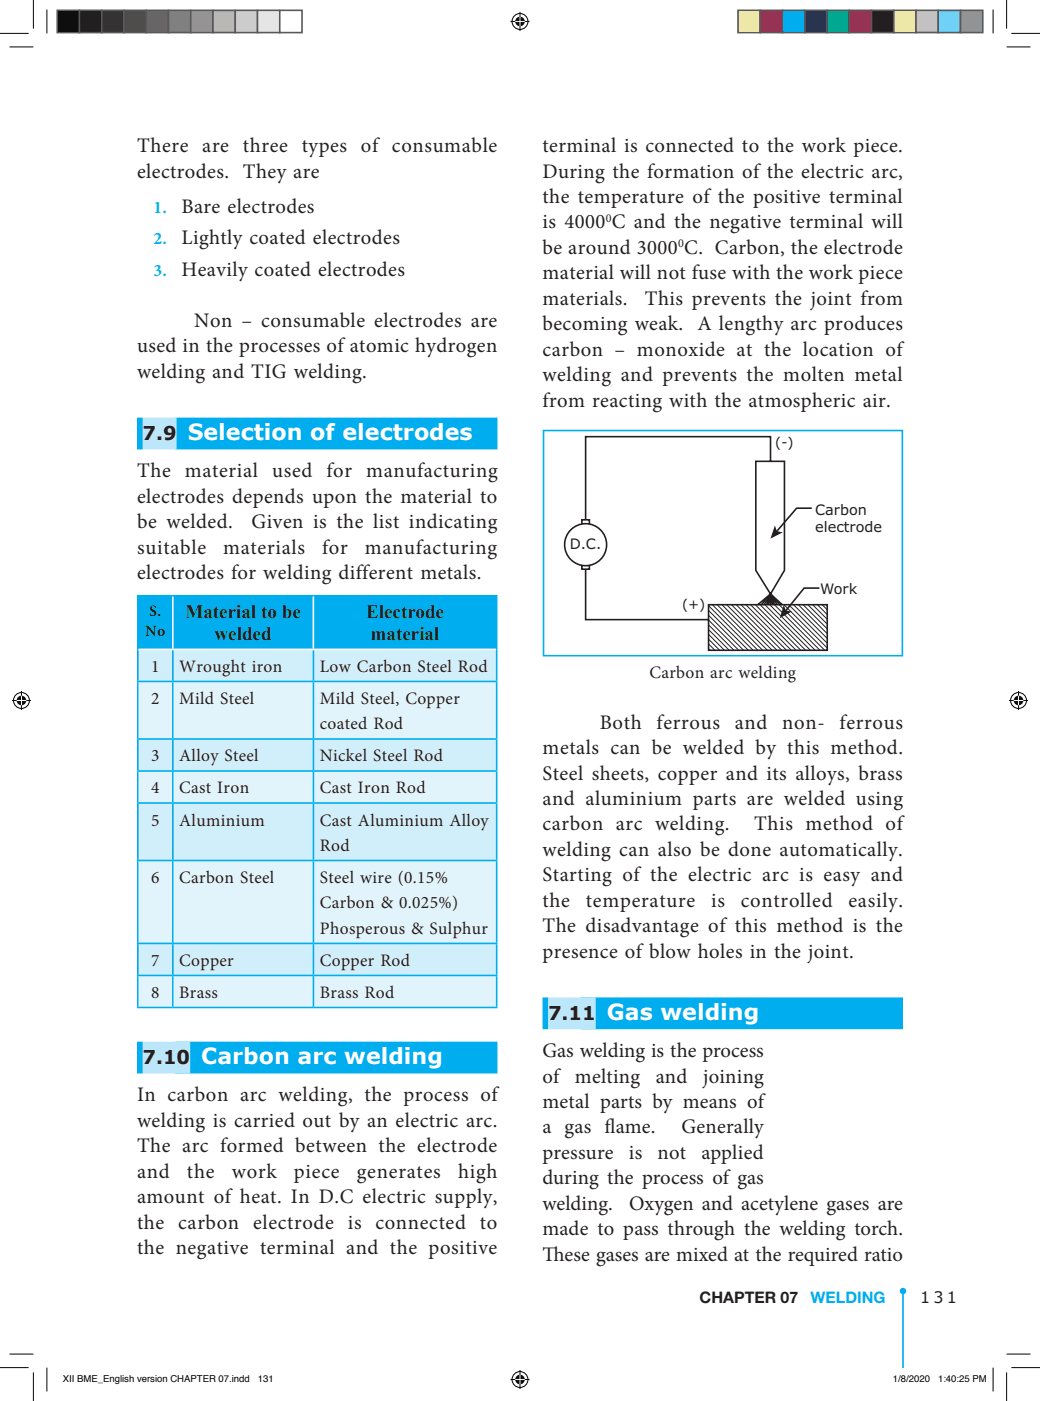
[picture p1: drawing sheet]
<svg xmlns="http://www.w3.org/2000/svg" width="231mm" height="311mm" viewBox="0 0 231 311" stroke-linecap="round" stroke-linejoin="round" font-family="sans-serif">
<path d="M200.4 286.4v17.1" fill="none" stroke="#00aeef" stroke-width=".35"/>
<circle cx="200.4" cy="286.4" r=".71" fill="#00aeef"/>
<path d="M120.4 224.8h1.3M128.9 224.8h71.5" fill="none" stroke="#00aeef" stroke-width="7.1" stroke-linecap="butt"/>
<path d="M121.6 224.8h10.6" fill="none" stroke="#bce6fa" stroke-width="7.1" stroke-linecap="butt"/>
<g fill="none" stroke="#231f20" stroke-width=".22">
<path d="M157.2 139.6l4.7 4.7M157.2 138.6l5.8 5.7M157.2 137.5l6.8 6.8M157.2 136.4l7.9 7.9M157.2 135.4l8.9 8.9M157.2 134.3l10 10M158 134.1l10.3 10.2M159.1 134.1l10.2 10.2M160.2 134.1l10.2 10.2M161.2 134.1l10.2 10.2M162.3 134.1l10.2 10.2M163.3 134.1l10.3 10.2"/>
<path d="M164.4 134.1l10.2 10.2M165.5 134.1l10.2 10.2M166.5 134.1l10.2 10.2M167.6 134.1l10.2 10.2M168.6 134.1l10.3 10.2M169.7 134.1l10.2 10.2M170.8 134.1l10.2 10.2M171.8 134.1l10.2 10.2M172.9 134.1l10.2 10.2M173.9 134.1l9.7 9.7M175 134.1l8.6 8.7M176.1 134.1l7.5 7.6"/>
<path d="M177.1 134.1l6.5 6.5M178.2 134.1l5.4 5.5M179.2 134.1l4.4 4.4M180.3 134.1l3.3 3.4M181.4 134.1l2.2 2.3M182.4 134.1l1.2 1.2M183.5 134.1l.1 .2M157.2 143.9l.5 .4M157.2 142.8l1.5 1.5M157.2 141.7l2.6 2.6M157.2 140.7l3.6 3.6"/>
</g>
<g fill="none" stroke="#231f20" stroke-width=".36">
<path d="M129.1 116.1v-.8h1.7v.9M167.7 102.3h6.4v24.2l-3.1 5.3-3.3-5.3zM171 102.3v-5.4h-41v18.4M129.1 125.4v.9h1.7v-.8M130 126.3v11.2h27.4M157.3 134.2h26.3v10.1h-26.3zM168.2 134.2l2.8-2.4 2.6 2.4M169 134.2l2-2.4v2.4M169.6 134.2l1.4-2.3-.9 2.3M171 131.9l.5 2.2M171 134.2v-2.4l2.1 2.4M171.1 131.9l-.5 2.2"/>
<path d="M171.9 134.2l-.9-2.3 1.5 2.3M181.9 130.5h-3.4l-4.2 5.1"/>
<circle cx="130" cy="120.8" r="4.7"/>
</g>
<path d="M173.9 134.2l.5 1.3 1.3 .2-2.6 1.4z" fill="#231f20"/>
<path d="M180.2 112.7h-3.4l-4.5 5.3" fill="none" stroke="#231f20" stroke-width=".36"/>
<path d="M172 116.6l.4 1.3 1.3 .2-2.7 1.4z" fill="#231f20"/>
<path d="M120.6 95.5h79.7v50h-79.7z" fill="none" stroke="#00aeef" stroke-width=".35"/>
<path d="M30.4 96.2h1.3M38.9 96.2h71.5M30.4 234.6h1.3M38.9 234.6h71.5" fill="none" stroke="#00aeef" stroke-width="7.1" stroke-linecap="butt"/>
<path d="M31.6 96.2h7.6M31.6 234.6h10.6" fill="none" stroke="#bce6fa" stroke-width="7.1" stroke-linecap="butt"/>
<path d="M30.6 132.2h7.7v11.9h-7.7zM38.3 132.2h31.3v11.9h-31.3zM69.6 132.2h40.6v11.9h-40.6z" fill="#00aeef"/>
<path d="M30.6 144.1h7.7v7.1h-7.7zM38.3 144.1h31.3v7.1h-31.3zM69.6 144.1h40.6v7.1h-40.6zM30.6 163.9h7.7v7.1h-7.7zM38.3 163.9h31.3v7.1h-31.3zM69.6 163.9h40.6v7.1h-40.6zM30.6 178.2h7.7v12.7h-7.7zM38.3 178.2h31.3v12.7h-31.3zM69.6 178.2h40.6v12.7h-40.6zM30.6 209.3h7.7v7.1h-7.7zM38.3 209.3h31.3v7.1h-31.3zM69.6 209.3h40.6v7.1h-40.6z" fill="#d1eefb"/>
<path d="M30.6 151.2h7.7v12.7h-7.7zM38.3 151.2h31.3v12.7h-31.3zM69.6 151.2h40.6v12.7h-40.6zM30.6 171h7.7v7.2h-7.7zM38.3 171h31.3v7.2h-31.3zM69.6 171h40.6v7.2h-40.6zM30.6 190.9h7.7v18.4h-7.7zM38.3 190.9h31.3v18.4h-31.3zM69.6 190.9h40.6v18.4h-40.6zM30.6 216.4h7.7v7.1h-7.7zM38.3 216.4h31.3v7.1h-31.3zM69.6 216.4h40.6v7.1h-40.6z" fill="#e1f4fc"/>
<g fill="none" stroke="#00aeef" stroke-width=".35">
<path d="M30.4 132.2h80M30.6 132.3v18.7M110.2 132.3v18.7M30.4 151.2h80M30.6 151.4v12.4M38.3 144.2v6.8M38.3 151.4v12.4M69.6 144.2v6.8M69.6 151.4v12.4M110.2 151.4v12.4M30.4 163.9h80M30.4 171h80"/>
<path d="M30.4 178.2h80M30.6 164.1v6.8M30.6 171.2v6.8M30.6 178.3v12.4M38.3 164.1v6.8M38.3 171.2v6.8M38.3 178.3v12.4M69.6 164.1v6.8M69.6 171.2v6.8M69.6 178.3v12.4M110.2 164.1v6.8M110.2 171.2v6.8"/>
<path d="M110.2 178.3v12.4M30.4 190.9h80M30.6 191.1v18M38.3 191.1v18M69.6 191.1v18M110.2 191.1v18M30.4 209.3h80M30.4 216.4h80M30.6 209.5v6.7M30.6 216.6v6.7M38.3 209.5v6.7M38.3 216.6v6.7"/>
<path d="M69.6 209.5v6.7M69.6 216.6v6.7M110.2 209.5v6.7M110.2 216.6v6.7M30.4 223.5h80"/>
</g>
<path d="M38.3 132.3v11.6M69.6 132.3v11.6M30.8 144.1h79.3" fill="none" stroke="#fff" stroke-width=".35"/>
<g fill="none" stroke="#fff" stroke-width=".44">
<path d="M7.4 0v6.3M223.4 0v6.3M0 7.4h6.3M2.1 10.4h5.3M10.4 2.1v5.3M113.3 4.8h4.2M115.4 2.6v4.3M220.4 2.1v5.3M223.4 10.4h5.3M224.5 7.4h6.3M2.6 155.4h4.3M4.8 153.3v4.2"/>
<path d="M223.9 155.4h4.3M226.1 153.3v4.2M0 303.4h6.3M2.1 300.4h5.3M7.4 304.5v6.3M10.4 303.4v5.3M113.3 306.1h4.2M115.4 303.9v4.3M220.4 303.4v5.3M223.4 300.4h5.3M223.4 304.5v6.3M224.5 303.4h6.3"/>
<circle cx="115.4" cy="4.8" r="1.76"/>
<circle cx="115.4" cy="4.8" r="1.06"/>
<circle cx="4.8" cy="155.4" r="1.76"/>
<circle cx="4.8" cy="155.4" r="1.06"/>
<circle cx="226.1" cy="155.4" r="1.76"/>
<circle cx="226.1" cy="155.4" r="1.06"/>
<circle cx="115.4" cy="306.1" r="1.76"/>
<circle cx="115.4" cy="306.1" r="1.06"/>
</g>
<g fill="none" stroke="#000" stroke-width=".22">
<path d="M7.4 0v6.3M223.4 0v6.3M0 7.4h6.3M2.1 10.4h5.3M10.4 2.1v5.3M113.3 4.8h4.2M115.4 2.6v4.3M220.4 2.1v5.3M223.4 10.4h5.3M224.5 7.4h6.3M2.6 155.4h4.3M4.8 153.3v4.2"/>
<path d="M223.9 155.4h4.3M226.1 153.3v4.2M0 303.4h6.3M2.1 300.4h5.3M7.4 304.5v6.3M10.4 303.4v5.3M113.3 306.1h4.2M115.4 303.9v4.3M220.4 303.4v5.3M223.4 300.4h5.3M223.4 304.5v6.3M224.5 303.4h6.3"/>
<circle cx="115.4" cy="4.8" r="1.76"/>
<circle cx="4.8" cy="155.4" r="1.76"/>
<circle cx="226.1" cy="155.4" r="1.76"/>
<circle cx="115.4" cy="306.1" r="1.76"/>
</g>
<g fill="#000">
<path d="M12.7 2.3h4.9v4.9h-4.9z"/>
<circle cx="115.4" cy="4.8" r="1.06"/>
<circle cx="4.8" cy="155.4" r="1.06"/>
<circle cx="226.1" cy="155.4" r="1.06"/>
<circle cx="115.4" cy="306.1" r="1.06"/>
</g>
<path d="M114.3 4.8h2.2M115.4 3.7v2.1M3.7 155.4h2.1M4.8 154.3v2.2M225 155.4h2.1M226.1 154.3v2.2M114.3 306.1h2.2M115.4 305v2.1" fill="none" stroke="#fff" stroke-width=".22"/>
<path d="M12.7 2.3h4.9v4.9h-4.9z" fill="none" stroke="#595959" stroke-width=".35"/>
<path d="M17.6 2.3h5v4.9h-5z" fill="#1a1a1a"/>
<path d="M17.6 2.3h5v4.9h-5z" fill="none" stroke="#595959" stroke-width=".35"/>
<path d="M22.6 2.3h4.9v4.9h-4.9z" fill="#333"/>
<path d="M22.6 2.3h4.9v4.9h-4.9z" fill="none" stroke="#595959" stroke-width=".35"/>
<path d="M27.5 2.3h5v4.9h-5z" fill="#4d4d4d"/>
<path d="M27.5 2.3h5v4.9h-5z" fill="none" stroke="#595959" stroke-width=".35"/>
<path d="M32.5 2.3h4.9v4.9h-4.9z" fill="#666"/>
<path d="M32.5 2.3h4.9v4.9h-4.9z" fill="none" stroke="#595959" stroke-width=".35"/>
<path d="M37.4 2.3h4.9v4.9h-4.9z" fill="#808080"/>
<path d="M37.4 2.3h4.9v4.9h-4.9z" fill="none" stroke="#595959" stroke-width=".35"/>
<path d="M42.3 2.3h5v4.9h-5z" fill="#999"/>
<path d="M42.3 2.3h5v4.9h-5z" fill="none" stroke="#595959" stroke-width=".35"/>
<path d="M47.3 2.3h4.9v4.9h-4.9z" fill="#b3b3b3"/>
<path d="M47.3 2.3h4.9v4.9h-4.9z" fill="none" stroke="#595959" stroke-width=".35"/>
<path d="M52.2 2.3h5v4.9h-5z" fill="#ccc"/>
<path d="M52.2 2.3h5v4.9h-5z" fill="none" stroke="#595959" stroke-width=".35"/>
<path d="M57.2 2.3h4.9v4.9h-4.9z" fill="#e6e6e6"/>
<path d="M57.2 2.3h4.9v4.9h-4.9z" fill="none" stroke="#595959" stroke-width=".35"/>
<path d="M62.1 2.3h4.9v4.9h-4.9z" fill="#fff"/>
<path d="M62.1 2.3h4.9v4.9h-4.9z" fill="none" stroke="#595959" stroke-width=".35"/>
<path d="M163.8 2.3h4.9v4.9h-4.9z" fill="#fff101"/>
<path d="M163.8 2.3h4.9v4.9h-4.9z" fill="none" stroke="#595959" stroke-width=".35"/>
<path d="M168.7 2.3h5v4.9h-5z" fill="#ed028c"/>
<path d="M168.7 2.3h5v4.9h-5z" fill="none" stroke="#595959" stroke-width=".35"/>
<path d="M173.7 2.3h4.9v4.9h-4.9z" fill="#00aeef"/>
<path d="M173.7 2.3h4.9v4.9h-4.9z" fill="none" stroke="#595959" stroke-width=".35"/>
<path d="M178.6 2.3h4.9v4.9h-4.9z" fill="#2e3092"/>
<path d="M178.6 2.3h4.9v4.9h-4.9z" fill="none" stroke="#595959" stroke-width=".35"/>
<path d="M183.5 2.3h5v4.9h-5z" fill="#00a54f"/>
<path d="M183.5 2.3h5v4.9h-5z" fill="none" stroke="#595959" stroke-width=".35"/>
<path d="M188.5 2.3h4.9v4.9h-4.9z" fill="#ee1d23"/>
<path d="M188.5 2.3h4.9v4.9h-4.9z" fill="none" stroke="#595959" stroke-width=".35"/>
<path d="M193.4 2.3h5v4.9h-5z" fill="#231f20"/>
<path d="M193.4 2.3h5v4.9h-5z" fill="none" stroke="#595959" stroke-width=".35"/>
<path d="M198.4 2.3h4.9v4.9h-4.9z" fill="#fff79a"/>
<path d="M198.4 2.3h4.9v4.9h-4.9z" fill="none" stroke="#595959" stroke-width=".35"/>
<path d="M203.3 2.3h4.9v4.9h-4.9z" fill="#f499c2"/>
<path d="M203.3 2.3h4.9v4.9h-4.9z" fill="none" stroke="#595959" stroke-width=".35"/>
<path d="M208.2 2.3h5v4.9h-5z" fill="#6bcff6"/>
<path d="M208.2 2.3h5v4.9h-5z" fill="none" stroke="#595959" stroke-width=".35"/>
<path d="M213.2 2.3h4.9v4.9h-4.9z" fill="#939598"/>
<path d="M213.2 2.3h4.9v4.9h-4.9z" fill="none" stroke="#595959" stroke-width=".35"/>
<g fill="none" stroke="#fff" stroke-width=".22">
<path d="M14 305.1h.3l.4 .5 .3-.5h.3l-.5 .7 .5 .8h-.3l-.4-.6-.4 .6h-.2l.5-.8zM15.6 305.1h.2v1.5h-.2zM16.1 305.1h.3v1.5h-.3zM17.3 305.1h.6a.37 .37 0 0 1 .5 .2 .37 .37 0 0 1-.2 .5 .43 .43 0 0 1 .2 .5 .43 .43 0 0 1-.5 .3h-.6zM17.5 305.2h.3a.25 .25 0 0 1 .4 .3 .25 .25 0 0 1-.4 .2h-.3zM17.5 305.9h.6l.1 .4-.7 .1zM18.7 305.1h.3l.4 1.2 .4-1.2h.3v1.5h-.2v-1.3l-.4 1.3h-.2l-.4-1.3v1.3h-.2zM20.5 305.1h1.1v.2h-.9v.4h.8v.2h-.8v.5h.9v.2h-1.1zM21.7 306.7l1.2 .1zM23.1 305.1h1.1v.2h-.9v.4h.8v.2h-.8v.5h.9v.2h-1.1zM24.4 305.5h.2v.1a.39 .39 0 0 1 .5-.1 .39 .39 0 0 1 .2 .4v.7h-.2v-.7a.27 .27 0 0 0-.3-.3 .27 .27 0 0 0-.2 .4v.6h-.2zM25.7 305.6l.3-.1 .3 .1 .2-.1v1a.48 .48 0 0 1-.4 .5 .48 .48 0 0 1-.5-.3l.6 .2 .1-.5a.52 .52 0 0 1-.7 0 .52 .52 0 0 1 .1-.8z"/>
<path d="M25.9 305.7a.35 .35 0 0 1 .4 .4 .35 .35 0 0 1-.6 .1zM26.8 305.1h.2v1.5h-.2zM27.2 305.5h.2v1.1h-.2zM27.2 305.1h.2v.2h-.2zM27.8 305.5h.5l.2 .3h-.1a.24 .24 0 0 0-.3-.2 .24 .24 0 0 0-.2 .2v.1a.4 .4 0 0 1 .6 .2 .4 .4 0 0 1-.4 .5l-.3-.1-.1-.3h.1a.28 .28 0 0 0 .3 .3 .28 .28 0 0 0 .3-.3h-.1a.46 .46 0 0 1-.4-.2 .46 .46 0 0 1-.1-.5zM28.8 305.1h.2v.5a.39 .39 0 0 1 .4-.1 .39 .39 0 0 1 .3 .4v.7h-.2v-.8l-.2-.2-.3 .2v.8h-.2zM30.4 305.5h.2l.3 .9 .3-.9h.2l-.4 1.1h-.2zM31.7 305.6a.5 .5 0 0 1 .6-.1 .5 .5 0 0 1 .2 .6h-.8a.31 .31 0 0 0 .3 .4 .31 .31 0 0 0 .3-.3h.2a.55 .55 0 0 1-.8 .3 .55 .55 0 0 1 0-.9zM31.8 305.7l.4-.1 .2 .3h-.7zM32.8 305.5h.2v.2l.3-.2v.2l-.3 .1v.8h-.2zM33.6 305.5h.5l.2 .3h-.2a.24 .24 0 0 0-.2-.2 .24 .24 0 0 0-.2 .2v.1a.4 .4 0 0 1 .6 .2 .4 .4 0 0 1-.4 .5l-.4-.1-.1-.3h.2a.28 .28 0 0 0 .3 .3 .28 .28 0 0 0 .2-.3 .46 .46 0 0 1-.5-.2 .46 .46 0 0 1 0-.5zM34.5 305.5h.2v1.1h-.2z"/>
<path d="M34.5 305.1h.2v.2h-.2zM36.2 305.5h.2v.1a.39 .39 0 0 1 .4-.1 .39 .39 0 0 1 .3 .4v.7h-.2v-.7a.27 .27 0 0 0-.3-.3 .27 .27 0 0 0-.2 .4v.6h-.2zM38.1 305.3a.65 .65 0 0 1 .6-.3 .65 .65 0 0 1 .5 .5h-.2a.51 .51 0 0 0-.7-.2 .51 .51 0 0 0-.2 .7 .45 .45 0 0 0 .5 .4 .45 .45 0 0 0 .4-.4h.2a.72 .72 0 0 1-1 .5 .72 .72 0 0 1-.2-1.1zM39.5 305.1h.2v.6h.8v-.6h.2v1.5h-.2v-.7h-.8v.7h-.2zM41.5 305.1h.2l.6 1.5h-.3l-.1-.5h-.6l-.2 .5h-.2zM41.6 305.3l.2 .7h-.5zM42.5 305.1h.6a.44 .44 0 0 1 .5 .4 .44 .44 0 0 1-.5 .4h-.4v.7h-.2zM42.7 305.2h.4a.27 .27 0 0 1 .3 .3 .27 .27 0 0 1-.3 .3h-.4zM43.7 305.1h1.3v.1h-.5v1.4h-.3v-1.4h-.5zM45.2 305.1h1.1v.2h-.9v.4h.8v.2h-.8v.5h.9v.2h-1.1zM46.6 305.1h.7a.41 .41 0 0 1 .5 .2 .41 .41 0 0 1-.2 .5l.2 .8h-.2l-.1-.6-.3-.1h-.4v.7h-.2zM46.8 305.2h.5a.26 .26 0 0 1 .3 .3 .26 .26 0 0 1-.3 .3h-.5z"/>
<path d="M48.8 305.3a.63 .63 0 0 1 .8 .1 .63 .63 0 0 1 0 .8 .52 .52 0 0 1-.7 .4 .52 .52 0 0 1-.3-.7zM49 305.3a.62 .62 0 0 1 .5 .5 .62 .62 0 0 1-.3 .6 .64 .64 0 0 1-.5-.5 .64 .64 0 0 1 .3-.6zM49.8 305.1h1l-.6 1.5h-.2l.1-.3 .5-1h-.8zM51.1 306.4h.2v.2h-.2zM51.6 305.5h.2v1.1h-.2zM51.6 305.1h.2v.2h-.2zM52.1 305.5h.1v.1a.39 .39 0 0 1 .5-.1 .39 .39 0 0 1 .3 .4v.7h-.2v-.7a.27 .27 0 0 0-.4-.3 .27 .27 0 0 0-.1 .4v.6h-.2zM53.3 305.6l.3-.1 .4 .1v-.5h.1v1.5h-.1v-.2a.53 .53 0 0 1-.8 0 .53 .53 0 0 1 .1-.8zM53.5 305.7a.35 .35 0 0 1 .5 .3 .35 .35 0 0 1-.6 .3zM54.5 305.6l.3-.1 .3 .1v-.5h.2v1.5h-.1v-.2a.53 .53 0 0 1-.8 0 .53 .53 0 0 1 .1-.8zM54.6 305.7a.35 .35 0 0 1 .6 .3 .35 .35 0 0 1-.6 .3zM57.4 305.4l.6-.3v1.5h-.2v-1.1h-.4z"/>
<path d="M58.7 305.2a.43 .43 0 0 1 .6 0 .43 .43 0 0 1-.1 .6 .5 .5 0 0 1-.1 .9 .5 .5 0 0 1-.6-.6h.2a.3 .3 0 0 0 .4 .3 .3 .3 0 0 0 0-.5h-.2v-.2a.24 .24 0 0 0 .3-.2 .24 .24 0 0 0-.2-.2l-.5 .3zM59.8 305.4l.5-.3v1.5h-.2v-1.1h-.3zM198.4 305.4l.5-.3v1.5h-.2v-1.1h-.3zM199.8 305.1h.2l-.5 1.5h-.1zM200.2 305.2a.42 .42 0 0 1 .6-.1 .42 .42 0 0 1 0 .7 .46 .46 0 0 1 .1 .7 .46 .46 0 0 1-.7 0 .46 .46 0 0 1 .1-.7l-.2-.3zM201.6 305.1h.2l-.5 1.5h-.2zM202 305.2a.51 .51 0 0 1 .8 .2 .51 .51 0 0 1-.5 .7l-.3 .3h.8v.2h-1l.2-.5a.52 .52 0 0 0 .5-.2 .52 .52 0 0 0-.1-.6h-.2l-.2 .3h-.2zM203.1 305.3a.63 .63 0 0 1 .8 .1 .63 .63 0 0 1 0 .8 .52 .52 0 0 1-.6 .4 .52 .52 0 0 1-.3-.7zM203.3 305.3a.62 .62 0 0 1 .5 .5 .62 .62 0 0 1-.2 .6 .64 .64 0 0 1-.5-.5 .64 .64 0 0 1 .2-.6zM204.3 305.2a.51 .51 0 0 1 .8 .2 .51 .51 0 0 1-.5 .7l-.3 .3h.9v.2h-1.1l.2-.5a.52 .52 0 0 0 .5-.2 .52 .52 0 0 0 0-.6h-.3l-.1 .3h-.2zM205.5 305.3a.63 .63 0 0 1 .8 .1 .63 .63 0 0 1 0 .8 .52 .52 0 0 1-.7 .4 .52 .52 0 0 1-.3-.7zM205.7 305.3a.62 .62 0 0 1 .5 .5 .62 .62 0 0 1-.3 .6 .64 .64 0 0 1-.4-.5 .64 .64 0 0 1 .2-.6z"/>
<path d="M208.4 305.4l.5-.3v1.5h-.2v-1.1h-.3zM209.6 305.5h.2v.2h-.2zM209.6 306.4h.2v.2h-.2zM210.7 305.4v.7h-.5zM210.7 305.1h.1v1h.3v.1h-.3v.4h-.1v-.4h-.7zM211.4 305.3a.63 .63 0 0 1 .8 .1 .63 .63 0 0 1 0 .8 .52 .52 0 0 1-.7 .4 .52 .52 0 0 1-.3-.7zM211.6 305.3a.62 .62 0 0 1 .5 .5 .62 .62 0 0 1-.3 .6 .64 .64 0 0 1-.4-.5 .64 .64 0 0 1 .2-.6zM212.5 305.5h.3v.2h-.3zM212.5 306.4h.3v.2h-.3zM213.2 305.2a.51 .51 0 0 1 .8 .2 .51 .51 0 0 1-.5 .7l-.3 .3h.8v.2h-1l.1-.5a.52 .52 0 0 0 .5-.2 .52 .52 0 0 0 0-.6h-.3l-.1 .3h-.2zM214.3 305.1h.8v.2h-.7v.4a.51 .51 0 0 1 .7 .3 .51 .51 0 0 1-.3 .7 .51 .51 0 0 1-.7-.5h.2a.32 .32 0 0 0 .5 .2 .32 .32 0 0 0 .1-.5 .32 .32 0 0 0-.5 0h-.2zM216 305.1h.7a.44 .44 0 0 1 .4 .4 .44 .44 0 0 1-.4 .4h-.5v.7h-.2z"/>
<path d="M216.2 305.2h.4a.27 .27 0 0 1 .3 .3 .27 .27 0 0 1-.3 .3h-.4zM217.4 305.1h.3l.4 1.2 .5-1.2h.3v1.5h-.2v-1.3l-.5 1.3h-.2l-.4-1.3v1.3h-.2z"/>
<circle cx="35.4" cy="306" r=".56"/>
<circle cx="35.5" cy="306.1" r=".39"/>
<circle cx="200.5" cy="305.5" r=".25"/>
<circle cx="200.5" cy="306.2" r=".3"/>
</g>
<g font-size="4.9" fill="#fff">
<text x="41.7" y="97.6">Selection of electrodes</text>
<text x="134.7" y="226.2">Gas welding</text>
<text x="44.7" y="236">Carbon arc welding</text>
</g>
<g font-size="4.6" fill="#231f20">
<text x="30.4" y="33.7">There are three types of consumable</text>
<text x="120.4" y="33.7">terminal is connected to the work piece.</text>
<text x="30.4" y="39.4">electrodes. They are</text>
<text x="120.4" y="39.4">During the formation of the electric arc,</text>
<text x="40.3" y="47.1">Bare electrodes</text>
<text x="120.4" y="45">the temperature of the positive terminal</text>
<text x="120.4" y="50.7">is 4000 C and the negative terminal will</text>
<text x="40.3" y="54.2">Lightly coated electrodes</text>
<text x="120.4" y="56.3">be around 3000 C. Carbon, the electrode</text>
<text x="40.3" y="61.3">Heavily coated electrodes</text>
<text x="120.4" y="62">material will not fuse with the work piece</text>
<text x="120.4" y="67.6">materials.</text>
<text x="143.1" y="67.6">This prevents the joint from</text>
<text x="43.1" y="72.6">Non – consumable electrodes are</text>
<text x="120.4" y="73.3">becoming weak. A lengthy arc produces</text>
<text x="30.4" y="78.2">used in the processes of atomic hydrogen</text>
<text x="30.4" y="83.8">welding and TIG welding.</text>
<text x="120.4" y="78.9">carbon – monoxide at the location of</text>
<text x="120.4" y="84.5">welding and prevents the molten metal</text>
<text x="120.4" y="90.2">from reacting with the atmospheric air.</text>
<text x="30.4" y="105.9">The material used for manufacturing</text>
<text x="30.4" y="111.5">electrodes depends upon the material to</text>
<text x="30.4" y="117.2">be welded.</text>
<text x="55.8" y="117.2">Given is the list indicating</text>
<text x="30.4" y="122.8">suitable</text>
<text x="49.5" y="122.8">materials</text>
<text x="71.5" y="122.8">for</text>
<text x="80.9" y="122.8">manufacturing</text>
<text x="30.4" y="128.5">electrodes for welding different metals.</text>
<text x="133.1" y="161.7">Both</text>
<text x="145.7" y="161.7">ferrous</text>
<text x="163.1" y="161.7">and</text>
<text x="173.6" y="161.7">non-</text>
<text x="186.3" y="161.7">ferrous</text>
<text x="120.4" y="167.3">metals can be welded by this method.</text>
<text x="120.4" y="173">Steel sheets, copper and its alloys, brass</text>
<text x="120.4" y="178.6">and aluminium parts are welded using</text>
<text x="120.4" y="184.2">carbon arc welding.</text>
<text x="167.4" y="184.2">This method of</text>
<text x="120.4" y="189.9">welding can also be done automatically.</text>
<text x="120.4" y="195.5">Starting of the electric arc is easy and</text>
<text x="120.4" y="201.2">the</text>
<text x="130" y="201.2">temperature</text>
<text x="157.8" y="201.2">is</text>
<text x="164.4" y="201.2">controlled</text>
<text x="188.3" y="201.2">easily.</text>
<text x="120.4" y="206.8">The disadvantage of this method is the</text>
<text x="120.4" y="212.5">presence of blow holes in the joint.</text>
<text x="120.4" y="234.5">Gas welding is the process</text>
<text x="30.4" y="244.3">In carbon arc welding, the process of</text>
<text x="120.4" y="240.2">of melting</text>
<text x="120.4" y="245.8">metal parts by means of</text>
<text x="145.5" y="240.2">and</text>
<text x="156" y="240.2">joining</text>
<text x="30.4" y="250">welding is carried out by an electric arc.</text>
<text x="120.4" y="251.4">a gas f</text>
<text x="134.1" y="251.4">lame.</text>
<text x="151.2" y="251.4">Generally</text>
<text x="30.4" y="255.6">The arc formed between the electrode</text>
<text x="120.4" y="257.1">pressure</text>
<text x="139.6" y="257.1">is</text>
<text x="146" y="257.1">not</text>
<text x="155.7" y="257.1">applied</text>
<text x="30.4" y="261.3">and</text>
<text x="41.5" y="261.3">the</text>
<text x="51.4" y="261.3">work</text>
<text x="65.2" y="261.3">piece</text>
<text x="79.2" y="261.3">generates</text>
<text x="101.7" y="261.3">high</text>
<text x="120.4" y="262.7">during the process of gas</text>
<text x="30.4" y="266.9">amount of heat. In D.C electric supply,</text>
<text x="120.4" y="268.4">welding.</text>
<text x="139.7" y="268.4">Oxygen and acetylene gases are</text>
<text x="30.4" y="272.6">the carbon electrode is connected to</text>
<text x="120.4" y="274">made to pass through the welding torch.</text>
<text x="30.4" y="278.2">the negative terminal and the positive</text>
<text x="120.4" y="279.7">T</text>
<text x="120.4" y="279.7">hese gases are mixed at the required ratio</text>
</g>
<g font-size="4.2" fill="#231f20">
<text x="31.6" y="97.6">7.9</text>
<text x="41.1" y="137.1">Material to be</text>
<text x="81.2" y="137.1">Electrode</text>
<text x="47.6" y="142">welded</text>
<text x="82.3" y="142">material</text>
<text x="121.6" y="226.2">7.11</text>
<text x="31.6" y="236">7.10</text>
</g>
<g font-size="3.9" fill="#00b3ef">
<text x="34" y="47.1">1.</text>
<text x="34" y="54.2">2.</text>
<text x="34" y="61.3">3.</text>
</g>
<g font-size="3.9" fill="#231f20">
<text x="33.5" y="149.1">1</text>
<text x="39.8" y="149.1">Wrought iron</text>
<text x="71" y="149.1">Low Carbon Steel Rod</text>
<text x="144.1" y="150.4">Carbon arc welding</text>
<text x="33.5" y="156.2">2</text>
<text x="39.8" y="156.2">Mild Steel</text>
<text x="71" y="156.2">Mild Steel, Copper</text>
<text x="71" y="161.8">coated Rod</text>
<text x="33.5" y="168.9">3</text>
<text x="39.8" y="168.9">Alloy Steel</text>
<text x="71" y="168.9">Nickel Steel Rod</text>
<text x="33.5" y="176">4</text>
<text x="39.8" y="176">Cast Iron</text>
<text x="71" y="176">Cast Iron Rod</text>
<text x="33.6" y="183.1">5</text>
<text x="39.8" y="183.1">Aluminium</text>
<text x="71" y="183.1">Cast Aluminium Alloy</text>
<text x="71" y="188.8">Rod</text>
<text x="33.6" y="195.9">6</text>
<text x="39.8" y="195.9">Carbon Steel</text>
<text x="71" y="195.9">Steel wire (0.15%</text>
<text x="71" y="201.5">Carbon &amp; 0.025%)</text>
<text x="71" y="207.2">Phosperous &amp; Sulphur</text>
<text x="33.6" y="214.3">7</text>
<text x="39.8" y="214.3">Copper</text>
<text x="71" y="214.3">Copper Rod</text>
<text x="33.6" y="221.4">8</text>
<text x="39.8" y="221.4">Brass</text>
<text x="71" y="221.4">Brass Rod</text>
</g>
<g font-size="3.5" fill="#231f20">
<text x="33.1" y="136.6">S.</text>
<text x="32.2" y="141.2">No</text>
<text x="155.3" y="289.2">CHAPTER 07</text>
<text x="204.2" y="289.1">1 3 1</text>
</g>
<text font-size="3.5" fill="#00aeef" x="179.9" y="289.2">WELDING</text>
<g font-size="3.2" fill="#231f20">
<text x="180.9" y="114.2">Carbon</text>
<text x="180.9" y="118.1">electrode</text>
<text x="126.5" y="121.7">D.C.</text>
<text x="182.1" y="131.8">Work</text>
</g>
<g font-size="3" fill="#231f20">
<text x="172.1" y="99.1">(-)</text>
<text x="151.4" y="135.2">(+)</text>
</g>
<g font-size="2.7" fill="#231f20">
<text x="134.4" y="49.1">0</text>
<text x="150.5" y="54.8">0</text>
</g>
<g font-size="2.1">
<text x="13.9" y="306.6">XII BME_English version CHAPTER 07.indd</text>
<text x="57.2" y="306.6">131</text>
<text x="198.2" y="306.6">1/8/2020</text>
<text x="208.2" y="306.6">1:40:25 PM</text>
</g>
</svg>
